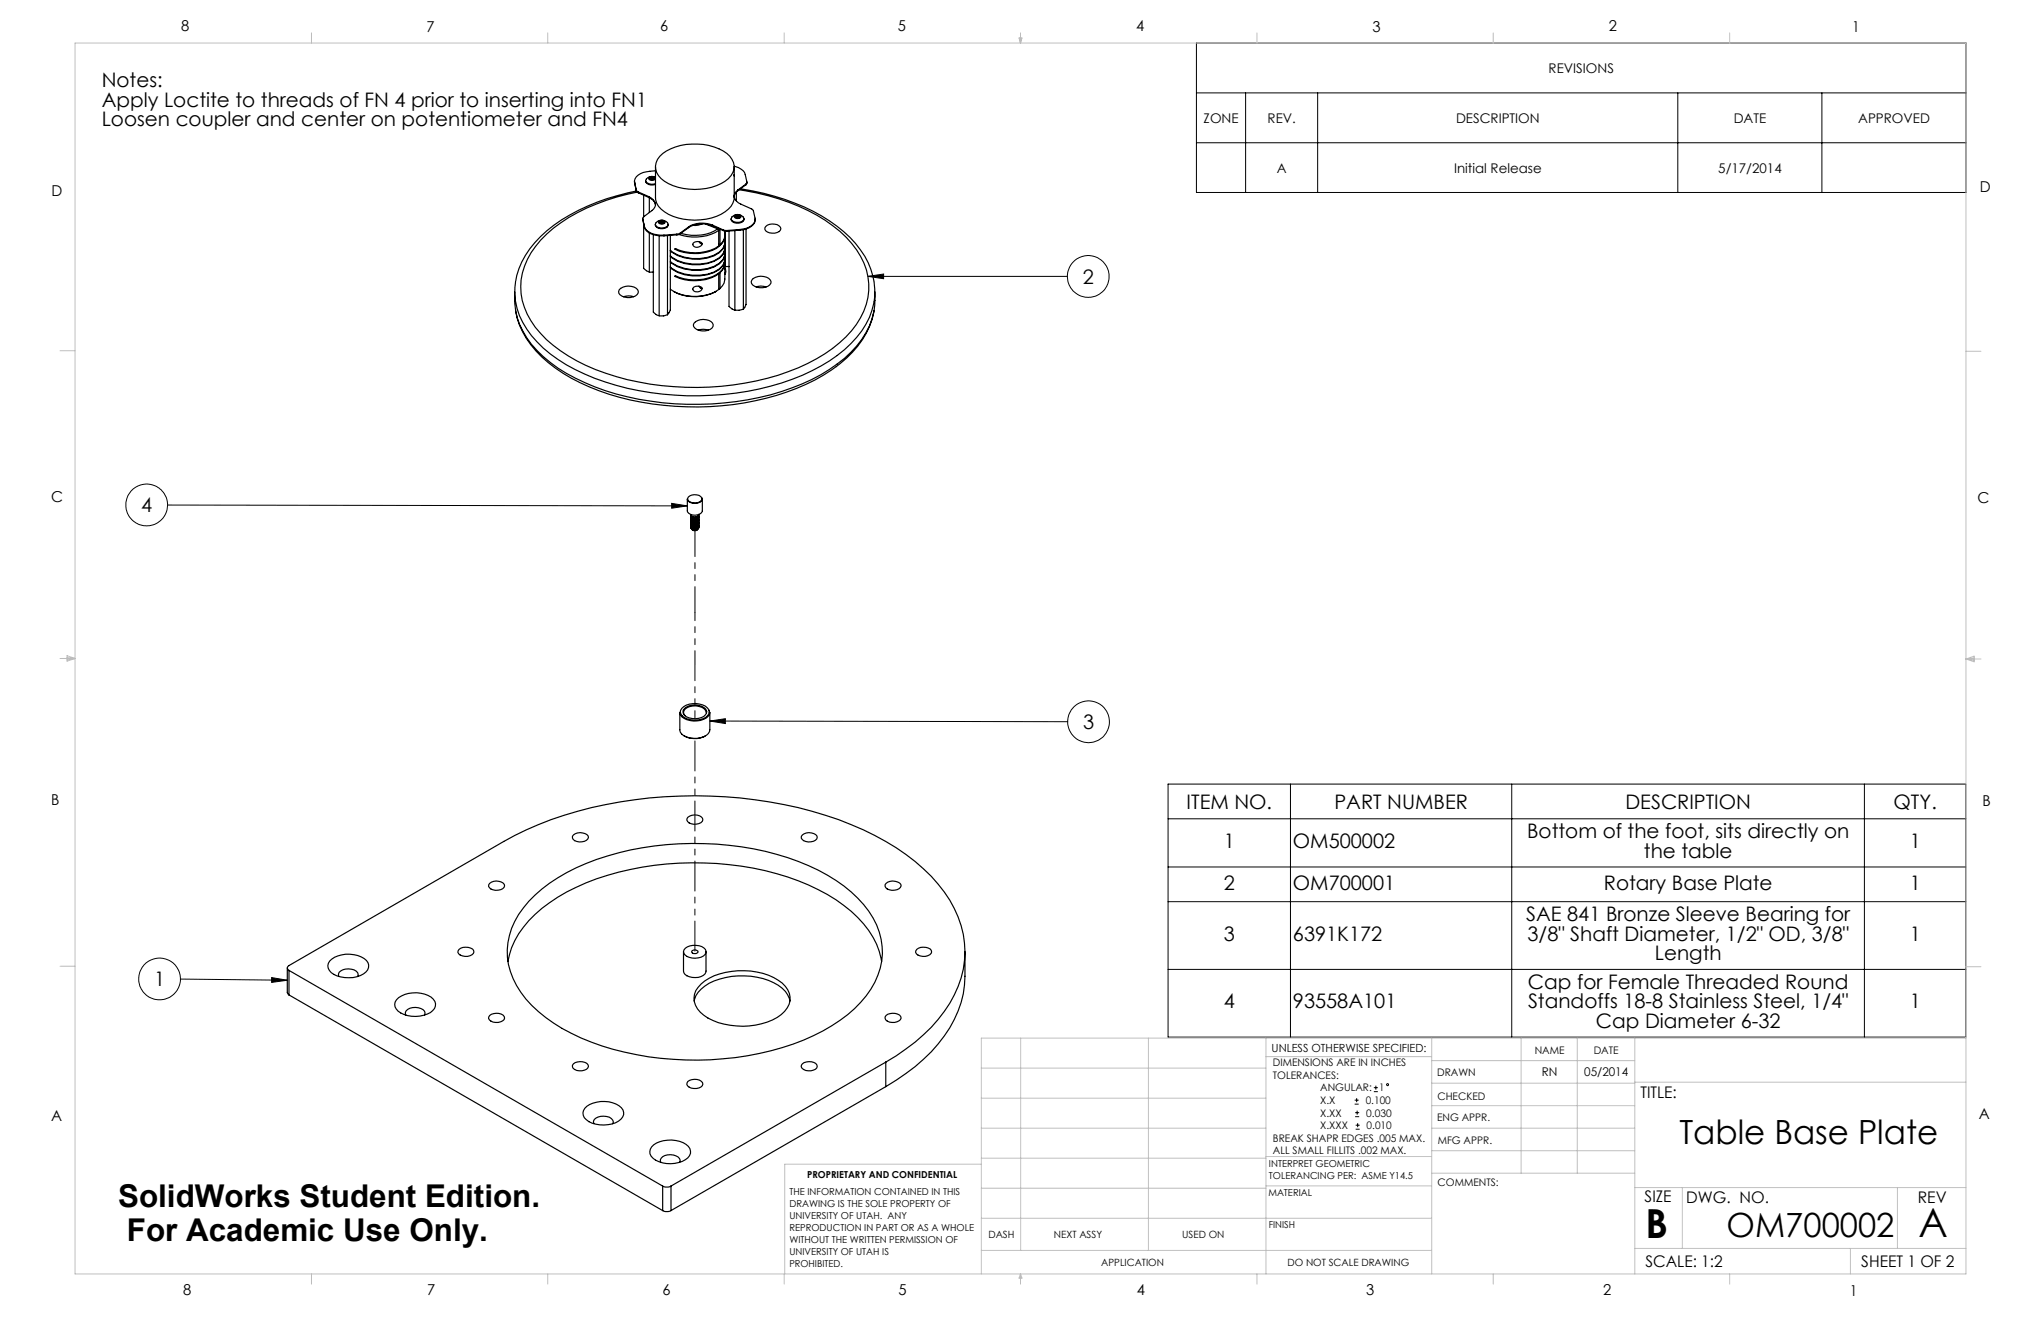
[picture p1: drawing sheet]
<svg xmlns="http://www.w3.org/2000/svg" width="432mm" height="279mm" viewBox="0 0 432 279" stroke-linecap="round" stroke-linejoin="round" font-family="sans-serif">
<g fill="none" stroke="#000" stroke-width=".21">
<path d="M253.1 9.1h162.8v31.6h-162.8zM253.1 19.6h162.8M263.5 19.6v21.1M278.8 19.6v21.1M355 19.6v21.1M385.4 19.6v21.1M253.1 30.2h162.8M183.6 58.5h42.2M183.6 58.5l3.3-.5v.9zM35.5 106.8l109.9 .2M142.1 106.5l3.3 .5-3.3 .5zM150.2 152.5l75.7 .1"/>
<path d="M150.2 152.5l3.3-.5v1zM247.1 165.8h168.8v53.6h-168.8zM247.1 173.2h168.8M273 165.8v53.6M319.8 165.8v53.6M394.4 165.8v53.6M247.1 183.4h168.8M247.1 190.7h168.8M38.2 207.1l22.6 .2M57.5 206.8l3.3 .5-3.3 .5zM247.1 205h168.8M286.6 233.5h.8"/>
<path d="M286.6 232.7h.8M286.7 236.2h.8M286.7 235.3h.8M286.8 238.8h.9M286.8 238h.9M287 232.3v.8M287.1 234.9v.9M287.2 237.6v.8M290.7 230.9h.8M290.7 230h.8M291.1 229.6v.9"/>
<circle cx="230.2" cy="58.5" r="4.4"/>
<circle cx="31" cy="106.8" r="4.4"/>
<circle cx="230.3" cy="152.6" r="4.4"/>
<circle cx="33.8" cy="207.1" r="4.4"/>
<circle cx="293.5" cy="229.4" r=".21"/>
</g>
<g fill="none" stroke="#c0c0c0" stroke-width=".21">
<path d="M15.9 9.1h400v260.4h-400zM65.9 6.9v2.2M115.9 6.9v2.2M165.9 6.9v2.2M215.6 8h.6l-.3 1.1zM215.7 8l.2 1.1M215.9 6.9v2.2M216 8l-.1 1.1M265.9 6.9v2.2M315.9 6.9v2.2M365.9 6.9v2.2M12.7 74.2h3.2"/>
<path d="M415.9 74.3h3.2M12.7 139.3h3.2M14.2 139.1l1.7 .2M14.2 138.7l1.7 .6-1.7 .5zM15.9 139.3l-1.7 .3M415.9 139.4h3.2M415.9 139.4l1.8-.6v1.2zM415.9 139.4l1.8 .3M417.7 139.2l-1.8 .2M12.7 204.4h3.2M215.9 219.6v44.9M243 219.6v44.9"/>
<path d="M267.8 219.6v49.9M302.9 219.6v49.9M321.8 219.6v28.5M333.7 219.6v28.5M345.9 219.6v49.9M415.9 204.5h3.2M415.9 219.6h-208.3v49.9M207.6 238.6h60.2M207.6 232.3h60.2M207.6 225.9h60.2M267.8 223.5h35.1M302.9 233.9h43"/>
<path d="M302.9 229.1h43M302.9 224.3h43M302.9 238.6h43M345.9 228.9h70M207.6 257.7h95.3M207.6 251.3h60.2M207.6 245h60.2M207.6 246.2h-41.6v23.3M267.8 250.8h35.1M267.8 244.6h35.1M302.9 248.1h43M302.9 243.4h43"/>
<path d="M345.9 251.2h70M355.9 251.2v12.9M401.4 251.2v12.9M65.9 269.5v2.1M115.9 269.5v2.1M165.9 269.5v2.1M207.6 264.5h95.3M215.9 269.5v2.1M215.9 269.5l.3 .8h-.6zM265.9 269.5v2.1M315.9 269.5v2.1M345.9 264.1h70"/>
<path d="M365.9 269.5v2.1M391.5 264.1v5.4"/>
</g>
<path d="M183.6 58.5l3.3-.5v.9zM150.2 152.5l3.3-.5v1zM57.5 206.8l3.3 .5-3.3 .5zM142.1 106.5l3.3 .5-3.3 .5z" fill="#000"/>
<g fill="none" stroke="#000" stroke-width=".25">
<path d="M134.2 38.3l.1 .5M134.3 38.6l.3 1.6M134.3 38.6v.2M134.3 38.8l.3 1.6M136.6 38.2v.1a1.48 1.48 0 0 0 2 .7M137.4 37.5l.7-.1 .5 .3a.73 .73 0 0 1-.7 .4 .73 .73 0 0 1-.6-.5zM137.5 37.7l.2 .3M137.8 37.5h.4M137.8 37.5l-.3 .2M137.8 37.8l-.2 .1 .4-.1M137.8 37.5v.3M137.8 37.8h.2"/>
<path d="M138 37.8l.3 .2-.1-.1M138 37.8l.2 .1M138.2 37.5l.2 .3M138.2 37.5v.4M138.4 37.8l-.3 .2h-.4M138.4 37.8l-.2 .2M138.7 37.5a1.58 1.58 0 0 0-2.1 .7 1.3 1.3 0 0 0 1.7 .7h.4M138.7 35.3v6.4a4.2 4.2 0 0 0 2.7 3.6 12.8 12.8 0 0 0 12-.5 3.9 3.9 0 0 0 1.9-3.1v-6.4M138.7 36.1l-1.2 .1a3.3 3.3 0 0 0-3.3 2l.1 .4M139.6 33.1a11.5 11.5 0 0 1 10.4-2.3 7.4 7.4 0 0 1 4.9 2.9 3.1 3.1 0 0 1-.8 4.1 12.3 12.3 0 0 1-11.7 1.5 5.2 5.2 0 0 1-3.7-3.5 3.3 3.3 0 0 1 .9-2.7zM155.3 35.2h.3a2.95 2.95 0 0 1 2.4 3.3l-.2 .4M156.7 39.9a46.1 46.1 0 0 1 20.4 7.9 19.2 19.2 0 0 1 7.8 11.6"/>
<path d="M157.8 38.9l-1.7 1.3M157.8 39.1l-1.7 1.3M157.8 38.9v.2M158 38.6l-.2 .5M109.1 59.5a14.5 14.5 0 0 0 4.5 12.8 35.3 35.3 0 0 0 16.7 9.2 62.5 62.5 0 0 0 39.5-2.1 28.3 28.3 0 0 0 13.4-10.8 13.3 13.3 0 0 0 1.7-9M134.6 40.2l.4 .4M134.6 40.4l.4 .4M134.6 40.2v.2M134.7 40.4a42.9 42.9 0 0 0-19 8.4 18 18 0 0 0-6.6 10.6M135 40.6l2.3 1M135 40.6v.2M135 40.8l2.3 1"/>
<path d="M136 46.4v.1M136 46.2v.3M136 46.5l.3 1.5M136.2 47.3v9.5l1.2 .7M136.2 41.3v4.6M136.3 47.9a3.3 3.3 0 0 0 3.5 1.8h.7M136.3 48a2.98 2.98 0 0 0 2.7 1.8l1.5 .1M136.3 47.9v.1M137.3 41.6a1.69 1.69 0 0 1 1 2.6l-2.3 1.8v.2l.3 1.7M137.3 41.8a2.11 2.11 0 0 1 1.4 1.6M137.3 41.6v.2M137.4 57.5h.9"/>
<path d="M137.4 41.8v3.1M137.4 49.3v8.2M138.2 49.6v16.4l.6 .5 .7 .3M138.6 47.4a1.14 1.14 0 0 0 1.6 1 .98 .98 0 0 0 1.2-1M138.7 47.2a1.58 1.58 0 0 1 2.6 .1 1.33 1.33 0 0 1-1.9 .9l-.7-.5-.1-.3zM139.5 46.7l.7-.1 .5 .4a.75 .75 0 0 1-.7 .4 .75 .75 0 0 1-.7-.5zM139.5 49.9v16.9M139.6 47l.1 .2M139.8 46.7l.5 .1M139.8 46.7l-.2 .3M139.8 47.1l-.1 .1 .4-.1M139.8 46.7v.4"/>
<path d="M139.8 47.1h.3M140.1 47.1l.3 .1-.1-.1M140.1 47.1h.2M140.3 46.8l.2 .2M140.3 46.8v.3M140.5 47l-.3 .2h-.5M140.5 47l-.2 .2M140.5 49.7v.2M141.2 49.8v16.8M141.8 49.8v15.8l-.6 1M143 52.6l-.2 .1M143 58.4l-.2 .1"/>
<path d="M143.2 49.5l-2.7 .2M143.2 49.5v.2M143.2 49.7l-2.7 .2M143.9 49.3l-.7 .2M143.9 49.4l-.7 .3M143.9 49.3v.1M145.7 48l-1.8 1.3M145.7 48v.2M145.7 48.2l-1.8 1.2M146.6 51.4a1.17 1.17 0 0 1 1.9 .2 1.03 1.03 0 0 1-.9 .7 1.03 1.03 0 0 1-1-.7zM147.9 51.1l.2 .3 .4 .1M148.2 51.4l.4 .2"/>
<path d="M148.6 47.3l-.9 .3-1.1 .1M149.3 47.4l2.5 1M150.8 47.6a5.5 5.5 0 0 0-5.1 .4M150.8 47.8a5.7 5.7 0 0 0-5.1 .4M150.8 47.6l2.2 1M150.8 47.6v.2M150.8 47.8l2.2 1M151.8 48.4a9.2 9.2 0 0 1-7.8 1M151.8 48.4l.2 .3M151.9 57.9h.1M152 57.9a9.7 9.7 0 0 1-9.2 .6M152 57.9v3.3a9.4 9.4 0 0 1-10.2-.1"/>
<path d="M152 48.7a9.8 9.8 0 0 1-8.3 .9M152 48.7v3.3a9.6 9.6 0 0 1-9.2 .6v.1M152 51.7l.3 .1M152.2 57.6l.1 .1M152.3 48.5v3.3M152.3 57.7v3.3M153 48.6l.8 .2M153 48.8l.8 .1M153 48.6v.2M153.3 52.6a2.81 2.81 0 0 1-2.2 2.7 9.8 9.8 0 0 1-9-.8l-.3-.3M153.3 51.5a2.88 2.88 0 0 1-2.2 2.6 9.9 9.9 0 0 1-9-.8l-.3-.3M153.3 53.8a2.88 2.88 0 0 1-2.2 2.7 9.7 9.7 0 0 1-9.3-1.1"/>
<path d="M153.3 55a2.81 2.81 0 0 1-2.2 2.6 9.8 9.8 0 0 1-9-.7l-.3-.3M153.3 53.7v.3a4.4 4.4 0 0 1-3.6 2.8 9.2 9.2 0 0 1-7.9-1.5M153.3 54.9a2.88 2.88 0 0 1-2.2 2.6 9.9 9.9 0 0 1-9-.7l-.3-.4M153.3 52.5a2.87 2.87 0 0 1-2.2 2.7 9.9 9.9 0 0 1-9-.8l-.3-.3M153.3 51.3v.3a4.4 4.4 0 0 1-3.6 2.8 9.2 9.2 0 0 1-7.9-1.5M153.4 56.7a1.1 1.1 0 0 1 0 1.3M153.4 55.7l-.1 2a3.7 3.7 0 0 1-1 3.3M153.4 55.6a2.53 2.53 0 0 1-1.1 2.1M153.4 55a3 3 0 0 1-1.9 3.1 10.1 10.1 0 0 1-8.7 .2v.2M153.4 49.9a3.6 3.6 0 0 1-2.7 3.1 10.3 10.3 0 0 1-7.9-.3M153.4 48.9a3.2 3.2 0 0 1-1.1 2.9M153.4 56.7l.1 .2"/>
<path d="M153.4 50v1.3M153.4 51.5v1M153.4 52.6v1.1M153.4 53.8v1.1M153.4 48.9v7.4l.9 .1M153.8 48.8v.1M154.2 48.9v15.9l1.3 .8M154.7 46.2v.2a1.55 1.55 0 0 0 2.7 0v-.2M154.8 45.9a1.45 1.45 0 0 1 1.5-.5 1.45 1.45 0 0 1 1.1 1 1.75 1.75 0 0 1-2.6 .1zM155.5 45.5l.5-.1a.58 .58 0 0 1 .7 .5 .77 .77 0 0 1-.7 .3 .77 .77 0 0 1-.6-.5zM155.5 48.8v16.8M155.6 45.8l.2 .2"/>
<path d="M155.8 40.6v1.9M155.9 45.6h.4M155.9 45.6l-.3 .2M155.9 45.9l-.2 .1 .4-.1M155.9 45.6v.3M155.9 45.9h.2M156.1 40.4a1.4 1.4 0 0 0-.8 1.3 1.4 1.4 0 0 0 .9 1.2l3 1.4 .2 .3 .3 1.5a2.18 2.18 0 0 1-1.8 2.2l-1.4 .2M156.1 40.2a1.52 1.52 0 0 0-.8 1.2M156.1 40.2v.2M156.1 45.9l.3 .1-.1-.1M156.1 45.9h.2M156.3 45.6l.2 .2"/>
<path d="M156.3 45.6v.3M156.4 40.1a44 44 0 0 1 19.8 7.7 17.7 17.7 0 0 1 7.4 10.7 14.2 14.2 0 0 1-4.6 12.8 38.3 38.3 0 0 1-19 9.3 60.9 60.9 0 0 1-34-2.4 30.4 30.4 0 0 1-12.8-9 13.3 13.3 0 0 1 .1-17.1 31 31 0 0 1 15-9.7l2.2-.7 4.3-1.1M156.5 45.8l-.3 .3-.4-.1M156.5 45.8l-.2 .2M156.5 48.5l-2.7 .3M156.5 48.5v.2M156.5 48.7l-2.7 .2M157.3 48.6v16.8M157.8 48.4v16l-.5 1M159.3 58.9a2.91 2.91 0 0 1 3.6 .3 .87 .87 0 0 1-.4 1.3 2.87 2.87 0 0 1-3.5-.6l-.1-.3zM159.7 46.4v.2a2.94 2.94 0 0 1-3.2 2.1M162 47.9a2.1 2.1 0 0 1 3.2 .5 1.85 1.85 0 0 1-2.4 .8 .88 .88 0 0 1-.8-1.3z"/>
<path d="M108.9 61.7a15.3 15.3 0 0 0 4.7 12.5 35 35 0 0 0 14.4 8.4 62.9 62.9 0 0 0 39.6-.6 32.6 32.6 0 0 0 13.7-8.8 15.3 15.3 0 0 0 3.8-11.5M109.1 65.8a18.8 18.8 0 0 0 8.4 12.1 49.3 49.3 0 0 0 25.3 8 57.5 57.5 0 0 0 29.6-5.5 24.4 24.4 0 0 0 11.6-11.4l.5-1.4 .4-1.8M131 61.3a2.81 2.81 0 0 1 3.9 0 1.03 1.03 0 0 1-1 1.5 2.64 2.64 0 0 1-3-.8zM131.9 62.8a3.5 3.5 0 0 1 2.2 0M141.2 66.6l-.9 .2h-.8M142.5 61.6a9.4 9.4 0 0 0 9 0M146.7 60.8a1.23 1.23 0 0 1 1.8 .2 1.05 1.05 0 0 1-.9 .7 1.05 1.05 0 0 1-1-.6zM147.1 68.1a2.91 2.91 0 0 1 3.6 .2 .91 .91 0 0 1-.5 1.4 2.89 2.89 0 0 1-3.4-.6l-.1-.4zM147.7 69.8a3.5 3.5 0 0 1 2.2 0M147.9 60.5l.4 .5h.2M148.2 60.9l.3 .1M152.3 61l-.3 .1"/>
<path d="M157.3 65.4l-1.8 .2M159.9 60.7a3.4 3.4 0 0 1 2.2 0M145.4 105.6a1.81 1.81 0 0 0 2.7 .6l.5-.6v2.5a1.83 1.83 0 0 1-3.2 0zM145.6 105.1a2.06 2.06 0 0 1 2.9 .2 .85 .85 0 0 1-.9 1 1.53 1.53 0 0 1-2.1-.9zM146.1 110.9a.99 .99 0 0 0 1.7-.2 .96 .96 0 0 1-.8 .7 .96 .96 0 0 1-.9-.5zM146.1 110.6a.99 .99 0 0 0 1.7-.2 .96 .96 0 0 1-.8 .7 .96 .96 0 0 1-.9-.5zM146.2 110l-.1 .2a.96 .96 0 0 0 .9 .5 .96 .96 0 0 0 .8-.6 .95 .95 0 0 1-.8 .6 .95 .95 0 0 1-.9-.5M146.2 109.7l-.1 .2a.97 .97 0 0 0 .9 .5 .97 .97 0 0 0 .8-.6 .97 .97 0 0 1-1.7 .1M146.4 111.8l.3 .2h.5M146.4 111.4l.3 .3h.5M146.4 111.1l.3 .3 .5-.1M146.4 110.8l.3 .3 .5-.1"/>
<path d="M146.4 109.1l.3 .3h.5M147.8 111.6a.87 .87 0 0 1-1.3 .5l.6 .2 .5-.3M147.8 111.4a1.01 1.01 0 0 1-1.7 .1M147.8 111.1a.99 .99 0 0 1-1.7 .1 .99 .99 0 0 0 1.7-.1M147.8 109.4a.99 .99 0 0 1-1.7 .2 .99 .99 0 0 0 1.7-.1M147.8 109.1a.99 .99 0 0 1-1.7 .2 .97 .97 0 0 0 1.7-.2M147.8 108.8a.96 .96 0 0 1-.8 .6 .96 .96 0 0 1-.9-.5l.1-.1M147.8 111.4a.98 .98 0 0 1-1.7 .2M147.8 108.8a.97 .97 0 0 1-1.7 .2M147.9 109.1h.1M147.9 109.4v.1M147.9 109.8h.1"/>
<path d="M147.9 110.1h.1M147.9 110.4v.1M147.9 110.7v.1M147.9 111.1h.1M147.9 111.4h.1M143.8 150.7a2.15 2.15 0 0 0 2.2 1.7 4.1 4.1 0 0 0 3.9-1l.3-.7v3.6a2.52 2.52 0 0 1-2.7 1.9 3.9 3.9 0 0 1-3.6-1.3zM144.3 149.8a4.1 4.1 0 0 1 5.6 .3l.1 .4a1.89 1.89 0 0 1-1.8 1.7 4.1 4.1 0 0 1-4.1-1.1 1.02 1.02 0 0 1 .2-1.3zM144.8 155.7a4.8 4.8 0 0 0 4.4 0M144.9 149.8a3.6 3.6 0 0 1 4.4 .2l.2 .5a1.68 1.68 0 0 1-1.7 1.4 3 3 0 0 1-3.2-1 .93 .93 0 0 1 .3-1.1zM149.4 150.7a1.91 1.91 0 0 0-2.2-1.4 2.31 2.31 0 0 0-2.6 1.3l.3 .8M121.3 176.6a2.33 2.33 0 0 1 3.1 .2 1.06 1.06 0 0 1-1.3 1.2 1.43 1.43 0 0 1-2-1.1zM145.5 172.9a2.33 2.33 0 0 1 3.1 .2l.1 .3a2.01 2.01 0 0 1-2.9 .7l-.5-.6z"/>
<path d="M169.8 176.6a2.28 2.28 0 0 1 3 .2 .86 .86 0 0 1-.7 1.1 2.12 2.12 0 0 1-2.6-.7zM103.6 186.8a2.28 2.28 0 0 1 3.1 .2 .86 .86 0 0 1-.8 1.2 2.12 2.12 0 0 1-2.5-.7zM113.2 189.3a39.6 39.6 0 0 1 17.7-8.9 64.4 64.4 0 0 1 40.2 2.7 28.9 28.9 0 0 1 13.6 11.1 14.1 14.1 0 0 1-1.4 16.4 33.2 33.2 0 0 1-15.5 10.2 64.8 64.8 0 0 1-44.9-1.3 30.3 30.3 0 0 1-12.7-9.6 14.3 14.3 0 0 1 .5-17.9zM187.5 186.8a2.33 2.33 0 0 1 3.1 .2 1.06 1.06 0 0 1-1.3 1.3 1.43 1.43 0 0 1-2-1.2zM60.8 204.7v5.2l.3 .5M61.1 205.2a.55 .55 0 0 1-.3-.5 .55 .55 0 0 1 .3-.5l45.5-26.2a80.8 80.8 0 0 1 37.2-9.6 88.9 88.9 0 0 1 38.8 7.1 43.6 43.6 0 0 1 17.2 13.2 20.4 20.4 0 0 1 0 25.2 38.5 38.5 0 0 1-12.4 10.7M61.1 205.2l79.1 45.7M61.1 210.4l79.1 45.6M61.1 205.2v5.2M69.7 203.3a6.1 6.1 0 0 1 7.8-.1 1.78 1.78 0 0 1-.6 2.8 6.7 6.7 0 0 1-6.8-.3 1.71 1.71 0 0 1-.4-2.4zM71.7 206.6a.99 .99 0 0 1 .9-1.5 2.91 2.91 0 0 1 3.1 .6l.1 .4-.1 .5M84.3 211a6.2 6.2 0 0 1 7.4 .3 1.79 1.79 0 0 1-.6 2.9 6.6 6.6 0 0 1-6.9-.3 1.71 1.71 0 0 1 .1-2.9z"/>
<path d="M85.9 214.7a.99 .99 0 0 1 .8-1.4 2.91 2.91 0 0 1 3.1 .6l.1 .3-.1 .5M97.1 200.8a2.39 2.39 0 0 1 3.1 .2 1.32 1.32 0 0 1-1.8 1.3 1.28 1.28 0 0 1-1.5-1.2zM103.6 214.8a2.34 2.34 0 0 1 3.1 .2l.1 .3a2.01 2.01 0 0 1-2.9 .7l-.5-.6zM107.5 203.3a18.4 18.4 0 0 1 7.2-11.2 46.2 46.2 0 0 1 21.2-8.7 64.2 64.2 0 0 1 35.2 3.8 30.7 30.7 0 0 1 12.7 9.6 15.1 15.1 0 0 1 2.7 6.5M144.6 201.3v4.1a2.11 2.11 0 0 0 2.5 1.4 1.94 1.94 0 0 0 2.3-1.4v-4.1M145 200.6a3.4 3.4 0 0 1 4.2 .2 1.14 1.14 0 0 1-.9 1.7 3.3 3.3 0 0 1-3.6-.9l-.1-.3zM146.4 201.2l.6-.3 .5 .1 .2 .3a.77 .77 0 0 1-1.4 0zM146.9 211.7a5.6 5.6 0 0 1 3.1-3.7 16 16 0 0 1 14.6 .4 5.1 5.1 0 0 1 2.5 3.3M148.3 208.1a13.8 13.8 0 0 1 10.6-2.7 11.5 11.5 0 0 1 7.3 3.2 3.9 3.9 0 0 1-.9 6 15.2 15.2 0 0 1-16.4 .1 4 4 0 0 1-.6-6.6zM187.5 214.8a2.39 2.39 0 0 1 3.1 .2 .87 .87 0 0 1-.8 1.1 1.94 1.94 0 0 1-2.5-.7zM194 200.8a2.39 2.39 0 0 1 3 .2 1.32 1.32 0 0 1-1.8 1.3 1.28 1.28 0 0 1-1.5-1.2zM204.2 201.3a28.2 28.2 0 0 1-1.5 12.5 31.9 31.9 0 0 1-13.1 14.7l-2.2 1.3"/>
<path d="M121.3 225a2.39 2.39 0 0 1 3.1 .2 .87 .87 0 0 1-.8 1.1 1.94 1.94 0 0 1-2.5-.7zM124.1 234a6.3 6.3 0 0 1 7.4 .3 1.74 1.74 0 0 1-.7 2.8 6.5 6.5 0 0 1-6.8-.3 1.69 1.69 0 0 1 .1-2.8zM125.7 237.7a.81 .81 0 0 1 .3-1.2 2.95 2.95 0 0 1 3.6 .4l.2 .3-.2 .5M145.5 228.7a2.39 2.39 0 0 1 3.1 .3l.1 .3a1.97 1.97 0 0 1-2.9 .6 .71 .71 0 0 1-.3-1.2zM169.8 225a2.34 2.34 0 0 1 3 .2 .82 .82 0 0 1-.7 1.1 2.01 2.01 0 0 1-2.6-.7zM187.4 224.6l-45.4 26.3M187.4 224.6v5.2M187.4 229.8l-45.4 26.2M137.9 242.6a6.1 6.1 0 0 1 6.6-.9 1.92 1.92 0 0 1 1 3.2 6.3 6.3 0 0 1-7.3 .1 1.64 1.64 0 0 1-.3-2.4zM139.8 245.9a1.26 1.26 0 0 1 1.5-1.6 2.27 2.27 0 0 1 2.6 1.1l-.1 .5M140.2 256a1.94 1.94 0 0 0 1.8 0M140.2 250.9a1.94 1.94 0 0 0 1.8 0"/>
<path d="M140.2 250.9v5.1M142 250.9v5.1"/>
</g>
<path d="M147 129.6v22.4" fill="none" stroke="#000" stroke-width=".21" stroke-dasharray="6.3 1.3 1.3 1.3 1.3 1.3" stroke-dashoffset="4.6"/>
<path d="M147 156.2v45.5" fill="none" stroke="#000" stroke-width=".21" stroke-dasharray="6.3 1.3 1.3 1.3 1.3 1.3" stroke-dashoffset="-.5"/>
<path d="M147 112.2v17.4" fill="none" stroke="#000" stroke-width=".21" stroke-dasharray="6.3 1.3 1.3 1.3 1.3 1.3" stroke-dashoffset=".9"/>
<g font-size="8.5">
<text x="348.1" y="261.8">B</text>
<text x="405.9" y="261.6">A</text>
</g>
<g font-size="7.1">
<text x="355.3" y="241.9">Table Base Plate</text>
<text x="365.3" y="261.5">OM700002</text>
</g>
<g font-size="6.6">
<text x="25" y="255.3">SolidWorks Student Edition.</text>
<text x="26.8" y="262.5">For Academic Use Only.</text>
</g>
<g font-size="4.2">
<text x="21.5" y="18.4">Notes:</text>
<text x="21.5" y="22.6">Apply Loctite to threads of FN 4 prior to inserting into FN1</text>
<text x="21.5" y="26.7">Loosen coupler and center on potentiometer and FN4</text>
<text x="229.1" y="60">2</text>
<text x="29.9" y="108.3">4</text>
<text x="229.1" y="154.2">3</text>
<text x="251" y="171">ITEM NO.</text>
<text x="282.3" y="171">PART NUMBER</text>
<text x="343.9" y="171">DESCRIPTION</text>
<text x="400.6" y="171">QTY.</text>
<text x="258.9" y="179.4">1</text>
<text x="273.5" y="179.4">OM500002</text>
<text x="323.1" y="177.3">Bottom of the foot, sits directly on</text>
<text x="404" y="179.4">1</text>
<text x="347.8" y="181.4">the table</text>
<text x="258.9" y="188.2">2</text>
<text x="273.5" y="188.2">OM700001</text>
<text x="339.3" y="188.2">Rotary Base Plate</text>
<text x="404" y="188.2">1</text>
<text x="322.9" y="194.9">SAE 841 Bronze Sleeve Bearing for</text>
<text x="258.9" y="199">3</text>
<text x="273.5" y="199">6391K172</text>
<text x="323.2" y="199">3/8&quot; Shaft Diameter, 1/2&quot; OD, 3/8&quot;</text>
<text x="350.1" y="203.1">Length</text>
<text x="404" y="199">1</text>
<text x="32.6" y="208.6">1</text>
<text x="323.3" y="209.2">Cap for Female Threaded Round</text>
<text x="258.9" y="213.3">4</text>
<text x="273.5" y="213.3">93558A101</text>
<text x="323.3" y="213.3">Standoffs 18-8 Stainless Steel, 1/4&quot;</text>
<text x="404" y="213.3">1</text>
<text x="337.6" y="217.4">Cap Diameter 6-32</text>
</g>
<g font-size="3.4">
<text x="347.1" y="232.3">TITLE:</text>
<text x="347.9" y="254.3">SIZE</text>
<text x="356.7" y="254.4">DWG. NO.</text>
<text x="405.7" y="254.5">REV</text>
<text x="348.1" y="267.9">SCALE: 1:2</text>
<text x="393.8" y="267.9">SHEET 1 OF 2</text>
</g>
<g font-size="3.2">
<text x="38.3" y="6.7">8</text>
<text x="90.2" y="6.7">7</text>
<text x="139.7" y="6.5">6</text>
<text x="190" y="6.5">5</text>
<text x="240.4" y="6.5">4</text>
<text x="290.4" y="6.7">3</text>
<text x="340.4" y="6.5">2</text>
<text x="391.9" y="6.7">1</text>
<text x="10.9" y="41.6">D</text>
<text x="418.9" y="40.7">D</text>
<text x="10.9" y="106.3">C</text>
<text x="418.4" y="106.4">C</text>
<text x="10.8" y="170.2">B</text>
<text x="419.4" y="170.6">B</text>
<text x="10.8" y="237.2">A</text>
<text x="418.6" y="236.8">A</text>
<text x="38.8" y="273.8">8</text>
<text x="90.4" y="273.8">7</text>
<text x="140.2" y="273.8">6</text>
<text x="190.1" y="273.9">5</text>
<text x="240.5" y="273.8">4</text>
<text x="289" y="273.9">3</text>
<text x="339.1" y="273.8">2</text>
<text x="391.4" y="274.1">1</text>
</g>
<g font-size="2.8">
<text x="327.6" y="15.4">REVISIONS</text>
<text x="254.6" y="26">ZONE</text>
<text x="268.2" y="26">REV.</text>
<text x="308" y="26">DESCRIPTION</text>
<text x="366.8" y="26">DATE</text>
<text x="393.1" y="26">APPROVED</text>
<text x="270.1" y="36.5">A</text>
<text x="307.6" y="36.5">Initial Release</text>
<text x="363.5" y="36.5">5/17/2014</text>
</g>
<g font-size="2.5">
<text x="326.2" y="227.6">RN</text>
<text x="335.2" y="227.7">05/2014</text>
</g>
<text font-size="2.4" x="269" y="222.4">UNLESS OTHERWISE SPECIFIED:</text>
<g font-size="2.2">
<text x="269.3" y="225.6">DIMENSIONS ARE IN INCHES</text>
<text x="304.1" y="227.7">DRAWN</text>
<text x="324.7" y="222.9">NAME</text>
<text x="337.2" y="222.9">DATE</text>
<text x="269.3" y="228.2">TOLERANCES:</text>
<text x="279.3" y="233.5">X.X</text>
<text x="279.3" y="230.9">ANGULAR:</text>
<text x="288.9" y="233.5">0.100</text>
<text x="291.8" y="230.9">1</text>
<text x="304.1" y="232.6">CHECKED</text>
<text x="279.3" y="236.2">X.XX</text>
<text x="279.3" y="238.8">X.XXX</text>
<text x="289" y="236.2">0.030</text>
<text x="289.1" y="238.8">0.010</text>
<text x="304" y="237.2">ENG APPR.</text>
<text x="269.3" y="241.5">BREAK SHAPR EDGES .005 MAX.</text>
<text x="269.3" y="244.1">ALL SMALL FILLITS .002 MAX.</text>
<text x="304.2" y="241.9">MFG APPR.</text>
<text x="304.1" y="250.9">COMMENTS:</text>
</g>
<g font-size="2.1">
<text x="209.1" y="261.9">DASH</text>
<text x="223" y="261.9">NEXT ASSY</text>
<text x="250.1" y="261.9">USED ON</text>
<text x="233" y="267.8">APPLICATION</text>
<text x="272.4" y="267.8">DO NOT SCALE DRAWING</text>
</g>
<g font-size="2">
<text x="170.8" y="249.2">PROPRIETARY AND CONFIDENTIAL</text>
<text x="268.5" y="246.8">INTERPRET GEOMETRIC</text>
<text x="268.5" y="249.4">TOLERANCING PER: ASME Y14.5</text>
<text x="167" y="252.8">THE INFORMATION CONTAINED IN THIS</text>
<text x="167" y="255.3">DRAWING IS THE SOLE PROPERTY OF</text>
<text x="167" y="257.8">UNIVERSITY OF UTAH. ANY</text>
<text x="268.3" y="252.9">MATERIAL</text>
<text x="167" y="260.3">REPRODUCTION IN PART OR AS A WHOLE</text>
<text x="167" y="262.9">WITHOUT THE WRITTEN PERMISSION OF</text>
<text x="268.4" y="259.7">FINISH</text>
<text x="167" y="265.4">UNIVERSITY OF UTAH IS</text>
<text x="167" y="267.9">PROHIBITED.</text>
</g>
</svg>
